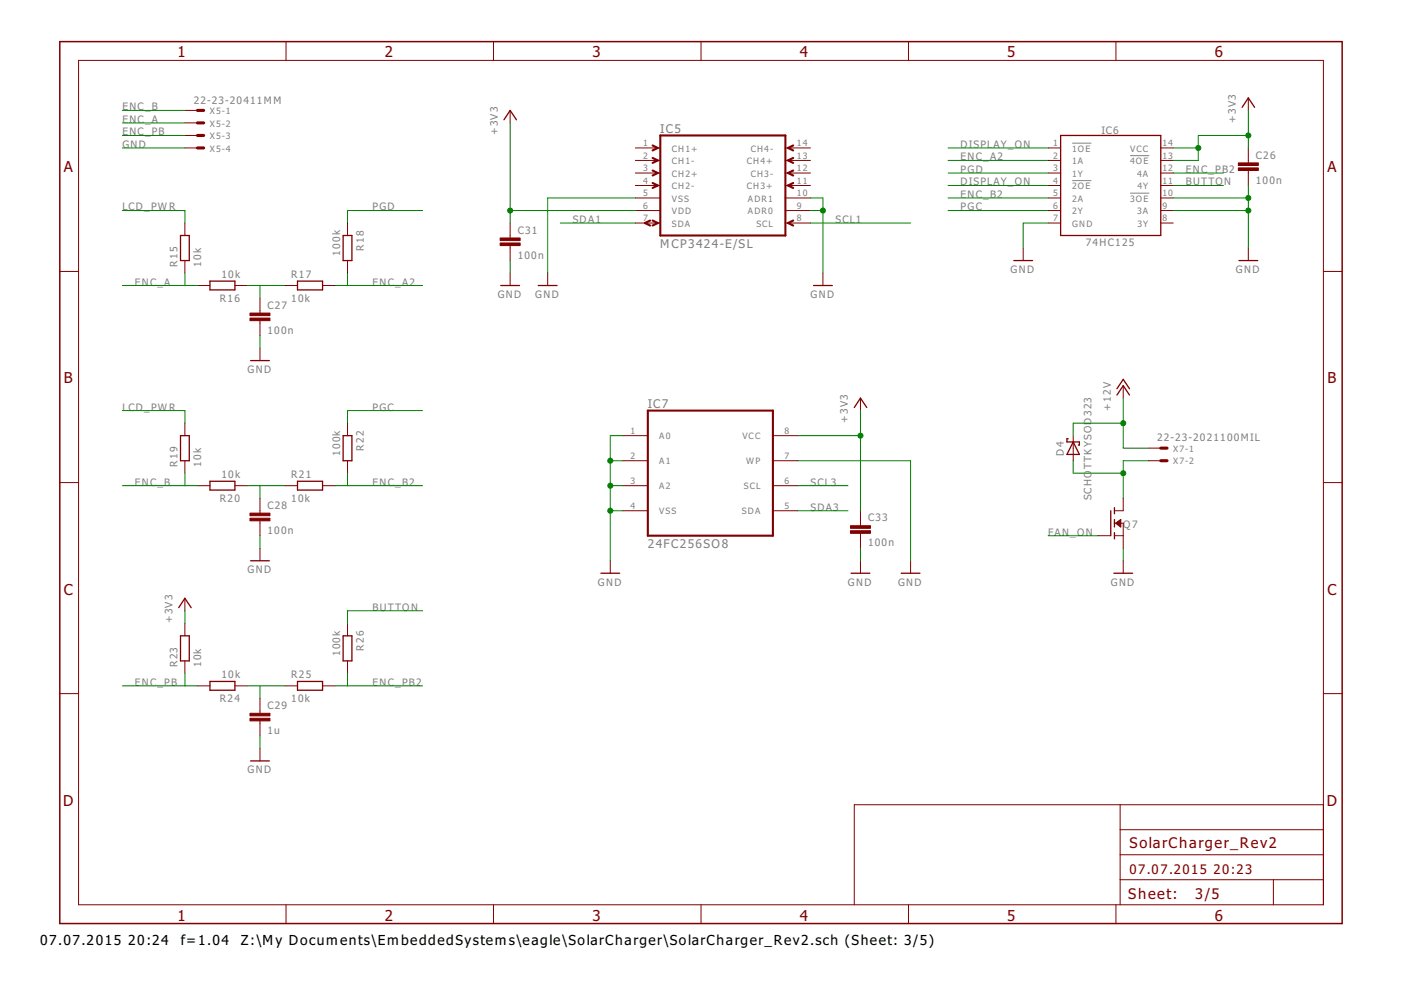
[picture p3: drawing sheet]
<svg xmlns="http://www.w3.org/2000/svg" width="297mm" height="210mm" viewBox="0 0 297 210" stroke-linecap="round" stroke-linejoin="round" font-family="sans-serif">
<path d="M227.3 30.4h4.1M227.3 38.3h4.1M239.6 33h4.1M239.6 41h4.1" fill="none" stroke="#808080" stroke-width=".21"/>
<g fill="none" stroke="#800000" stroke-width=".28">
<path d="M106.8 25.4l1.4-2 1.3 2M224.9 28.7h21.2v21.2h-21.2zM263.4 22.8l1.3-2 1.3 2M38.3 49.9h1.8v5.3h-1.8zM44.5 59.6h5.3v1.9h-5.3zM63.1 59.6h5.3v1.9h-5.3zM72.7 49.9h1.9v5.3h-1.9zM214.9 55.2h4M262.7 55.2h4M53.1 76.5h4M106.2 60.5h4M114.1 60.5h4"/>
<path d="M172.5 60.5h4M38.3 92.4h1.8v5.3h-1.8zM72.7 92.4h1.9v5.3h-1.9zM181.1 86.4l1.3-2 1.4 2M226.5 93h-.3v.7h2.7v.7h-.3M227.5 93.7l1.4 2.7h-2.7zM236.8 83.8l1.3-2 1.4 2M236.8 82.4l1.3-2 1.4 2M44.5 102h5.3v1.9h-5.3zM53.1 118.9h4M63.1 102h5.3v1.9h-5.3zM235.5 108.3v5.3"/>
<path d="M236.3 107.6v1.3M236.3 110.2v1.5M236.3 112.9v1.4M37.9 128.8l1.3-1.9 1.3 1.9M38.3 134.8h1.8v5.3h-1.8zM72.7 134.8h1.9v5.3h-1.9zM127.4 121.5h4M180.4 121.5h4M191.1 121.5h4M236.2 121.5h3.9M44.5 144.5h5.3v1.8h-5.3zM63.1 144.5h5.3v1.8h-5.3z"/>
<path d="M53.1 161.3h4"/>
</g>
<g fill="none" stroke="#800000" stroke-width=".21">
<path d="M16.7 12.8h263.9v179h-263.9zM60.6 8.8v4M104.6 8.8v4M148.6 8.8v4M192.6 8.8v4M236.6 8.8v4M39.2 31.4h2.7M39.2 23.4h2.7M39.2 26.1h2.7M39.2 28.7h2.7M108.2 23.4v2.7M134.7 31.4h5.3"/>
<path d="M134.7 34h5.3M134.7 39.3h5.3M134.7 36.7h5.3M166.5 31.4h5.3M166.5 34h5.3M166.5 39.3h5.3M166.5 36.7h5.3M222.2 31.4h2.7M222.2 34h2.7M222.2 39.3h2.7M222.2 36.7h2.7M246.1 31.4h2.7"/>
<path d="M246.1 34h2.7M246.1 39.3h2.7M246.1 36.7h2.7M264.7 20.8v2.6M264.7 31.4v3.1M264.7 36.2v3.1M12.7 57.6h4M39.2 47.3v2.6M39.2 55.2v2.7M73.7 47.3v2.6M73.7 55.2v2.7M108.2 47.3v3.2"/>
<path d="M108.2 52v3.2M108.2 57.9v2.6M116.1 57.9v2.6M134.7 42h5.3M134.7 44.6h5.3M134.7 47.3h5.3M166.5 42h5.3M166.5 44.6h5.3M166.5 47.3h5.3M174.5 57.9v2.6M216.9 52.6v2.6M222.2 42h2.7"/>
<path d="M222.2 44.6h2.7M222.2 47.3h2.7M246.1 42h2.7M246.1 44.6h2.7M246.1 47.3h2.7M264.7 52.6v2.6M280.6 57.6h4M41.9 60.5h2.6M49.8 60.5h2.7M55.1 63.2v3.2M55.1 68v3.2M55.1 73.8v2.7"/>
<path d="M60.4 60.5h2.7M68.4 60.5h2.6M39.2 89.7v2.7M39.2 97.7v2.6M73.7 89.7v2.7M73.7 97.7v2.6M132 92.4h5.4M132 97.7h5.4M163.9 92.4h5.3M163.9 97.7h5.3M182.4 84.4v2.7M227.5 92.4v5.3"/>
<path d="M238.1 81.8v2.6M243.5 97.7h2.6M243.5 95h2.6M12.7 102.3h4M41.9 103h2.6M49.8 103h2.7M55.1 105.6v3.2M55.1 110.4v3.2M55.1 116.2v2.7M60.4 103h2.7M68.4 103h2.6M129.4 118.9v2.6"/>
<path d="M132 103h5.4M132 108.3h5.4M163.9 103h5.3M163.9 108.3h5.3M182.4 108.3v3.2M182.4 113.1v3.1M182.4 118.9v2.6M193.1 118.9v2.6M232.8 113.6h2.7M236.3 110.9h1.8v5.3M236.3 113.6h1.8M236.6 110.9l1-.7v1.5z"/>
<path d="M236.6 111h1M236.7 110.8h.9M236.8 111.1h.8M236.9 110.7h.7M236.9 111.2h.7M237 110.6h.6M237.1 111.4h.5M237.2 110.5h.4M237.3 111.5h.3M237.4 110.3h.2M237.4 111.6h.2M237.5 110.2h.1"/>
<path d="M238.1 105.6v2.7h-1.8M238.1 118.9v2.6M280.6 102.3h4M39.2 126.9v2.6M39.2 132.2v2.6M73.7 132.2v2.6M12.7 147.1h4M39.2 140.1v2.7M41.9 145.4h2.6M49.8 145.4h2.7M55.1 148.1v3.2M55.1 152.8v3.2"/>
<path d="M55.1 158.7v2.6M60.4 145.4h2.7M68.4 145.4h2.6M73.7 140.1v2.7M280.6 147.1h4M237.5 170.6v21.2M237.5 175.9h43.1M280.6 170.6h-99.5v21.2M60.6 191.8v4M104.6 191.8v4M148.6 191.8v4M192.6 191.8v4"/>
<path d="M236.6 191.8v4M237.5 186.5h43.1M237.5 181.2h43.1M270 186.5v5.3"/>
</g>
<g fill="#800000" stroke="#800000" stroke-width=".21">
<path d="M262.6 35.6h4.2v.6h-4.2z"/>
<path d="M262.6 34.5h4.2v.6h-4.2z"/>
<path d="M53 67.4h4.2v.6h-4.2z"/>
<path d="M53 66.4h4.2v.5h-4.2z"/>
<path d="M53 109.9h4.2v.5h-4.2z"/>
<path d="M53 108.8h4.2v.5h-4.2z"/>
<path d="M53 152.3h4.2v.5h-4.2z"/>
<path d="M53 151.2h4.2v.6h-4.2z"/>
<path d="M106 51.5h4.3v.6h-4.3z"/>
<path d="M106 50.5h4.3v.5h-4.3z"/>
<path d="M180.3 112.5h4.3v.6h-4.3z"/>
<path d="M180.3 111.5h4.3v.5h-4.3z"/>
</g>
<path d="M12.7 8.8h271.9v187h-271.9z" fill="none" stroke="#800000" stroke-width=".32"/>
<path d="M41.9 23.4h1.3M41.9 26.1h1.3M41.9 28.7h1.3M41.9 31.4h1.3M246.1 95h1.3M246.1 97.7h1.3" fill="none" stroke="#800000" stroke-width=".66"/>
<g fill="none" stroke="#800000" stroke-width=".44">
<path d="M138.4 30.8l1.1 .6-1.1 .5M138.4 33.5l1.1 .5-1.1 .5M138.4 36.2l1.1 .5-1.1 .5M138.4 38.8l1.1 .5-1.1 .6M140 28.7h26.5v21.2h-26.5zM168.2 38.8l-1.1 .5 1.1 .6M168.2 36.2l-1.1 .5 1.1 .5M168.2 33.5l-1.1 .5 1.1 .5M168.2 30.8l-1.1 .6 1.1 .5M137.8 46.8l-1.1 .5 1.1 .5M138.4 46.8l1.1 .5-1.1 .5M168.2 46.8l-1.1 .5 1.1 .5"/>
<path d="M137.4 87.1h26.5v26.5h-26.5z"/>
</g>
<g fill="none" stroke="#008000" stroke-width=".21">
<path d="M26 31.4h13.2M26 28.7h13.2M26 26.1h13.2M26 23.4h13.2M108.2 26.1v21.2M201 31.4h21.2M201 36.7h21.2M201 34h21.2M201 39.3h21.2M248.8 31.4h5.3M248.8 36.7h10.6M248.8 39.3h10.6"/>
<path d="M264.7 23.4v8M264.7 39.3v13.3M264.7 28.7h-10.6v5.3h-5.3M26 44.6h13.2v2.7M39.2 57.9v2.6M73.7 57.9v2.6M89.6 44.6h-15.9v2.7M108.2 44.6h26.5M108.2 55.2v2.7M118.8 47.3h15.9M134.7 42h-18.6v15.9M171.8 42h2.7v15.9"/>
<path d="M171.8 44.6h2.7M171.8 47.3h21.3M201 42h21.2M201 44.6h21.2M222.2 47.3h-5.3v5.3M248.8 42h15.9M248.8 44.6h15.9M26 60.5h15.9M52.5 60.5h7.9M55.1 60.5v2.7M55.1 71.2v2.6M71 60.5h18.6"/>
<path d="M26 87.1h13.2v2.6M89.6 87.1h-15.9v2.6M129.4 97.7h2.6M132 92.4h-2.6v26.5M169.2 92.4h13.2M169.2 97.7h23.9v21.2M182.4 87.1v21.2M227.5 97.7v2.6h10.6M238.1 84.4v10.6h5.4M238.1 89.7h-10.6v2.7M243.5 97.7h-5.4v7.9M26 103h15.9"/>
<path d="M39.2 100.3v2.7M52.5 103h7.9M55.1 103v2.6M55.1 113.6v2.6M71 103h18.6M73.7 100.3v2.7M129.4 108.3h2.6M129.4 103h2.6M169.2 108.3h10.6M169.2 103h10.6M182.4 116.2v2.7M222.2 113.6h10.6"/>
<path d="M238.1 116.2v2.7M39.2 129.5v2.7M89.6 129.5h-15.9v2.7M26 145.4h15.9M39.2 142.8v2.6M52.5 145.4h7.9M55.1 145.4v2.7M55.1 156v2.7M71 145.4h18.6M73.7 142.8v2.6"/>
</g>
<g fill="#008000" stroke="#008000" stroke-width=".21">
<circle cx="264.7" cy="42" r=".53"/>
<circle cx="264.7" cy="44.6" r=".53"/>
<circle cx="174.5" cy="44.6" r=".53"/>
<circle cx="129.4" cy="97.7" r=".53"/>
<circle cx="129.4" cy="103" r=".53"/>
<circle cx="129.4" cy="108.3" r=".53"/>
<circle cx="264.7" cy="28.7" r=".53"/>
<circle cx="254.1" cy="31.4" r=".53"/>
<circle cx="108.2" cy="44.6" r=".53"/>
<circle cx="182.4" cy="92.4" r=".53"/>
<circle cx="238.1" cy="89.7" r=".53"/>
<circle cx="238.1" cy="100.3" r=".53"/>
</g>
<g font-size="3.9" fill="#800000">
<text x="37.6" y="12.2">1</text>
<text x="81.6" y="12.2">2</text>
<text x="125.6" y="12.2">3</text>
<text x="169.6" y="12.2">4</text>
<text x="213.6" y="12.2">5</text>
<text x="257.6" y="12.2">6</text>
<text x="13.5" y="36.5">A</text>
<text x="281.4" y="36.5">A</text>
<text x="13.5" y="81.3">B</text>
<text x="281.5" y="81.3">B</text>
<text x="13.5" y="126.1">C</text>
<text x="281.4" y="126.1">C</text>
<text x="13.4" y="170.8">D</text>
<text x="281.3" y="170.8">D</text>
<text x="37.6" y="195.2">1</text>
<text x="81.6" y="195.2">2</text>
<text x="125.6" y="195.2">3</text>
<text x="169.6" y="195.2">4</text>
<text x="213.6" y="195.2">5</text>
<text x="257.6" y="195.2">6</text>
</g>
<g font-size="3.7" fill="#800000">
<text x="239.5" y="179.9">SolarCharger_Rev2</text>
<text x="239.2" y="190.6">Sheet:</text>
<text x="253.4" y="190.5">3/5</text>
</g>
<g font-size="3.5">
<text x="8.5" y="200.4">07.07.2015</text>
<text x="27.2" y="200.4">20:24</text>
<text x="38.3" y="200.4">f=1.04</text>
<text x="51.1" y="200.4">Z:\My Documents\EmbeddedSystems\eagle\SolarCharger\SolarCharger_Rev2.sch (Sheet: 3/5)</text>
</g>
<g font-size="3.4" fill="#800000">
<text x="239.5" y="185.2">07.07.2015</text>
<text x="257.3" y="185.2">20:23</text>
</g>
<g font-size="3.1" fill="#808080">
<text x="140" y="28.2">IC5</text>
<text x="140" y="52.6">MCP3424-E/SL</text>
<text x="137.3" y="86.6">IC7</text>
<text x="137.3" y="116.2">24FC256SO8</text>
</g>
<g font-size="2.6" fill="#808080">
<text x="25.9" y="23.4">ENC_B</text>
<text x="41.1" y="22">22-23-20411MM</text>
<text x="25.9" y="26.1">ENC_A</text>
<text x="25.9" y="28.7">ENC_PB</text>
<text x="105.5" y="28.7" transform="rotate(-90 105.5 28.7)">+3V3</text>
<text x="233.5" y="28.3">IC6</text>
<text x="262" y="26.1" transform="rotate(-90 262 26.1)">+3V3</text>
<text x="25.9" y="31.4">GND</text>
<text x="203.7" y="31.4">DISPLAY_ON</text>
<text x="203.7" y="34">ENC_A2</text>
<text x="266.3" y="33.6">C26</text>
<text x="203.7" y="36.7">PGD</text>
<text x="203.7" y="39.3">DISPLAY_ON</text>
<text x="203.7" y="42">ENC_B2</text>
<text x="251.4" y="39.3">BUTTON</text>
<text x="251.4" y="36.7">ENC_PB2</text>
<text x="266.3" y="38.9">100n</text>
<text x="25.9" y="44.6">LCD_PWR</text>
<text x="79" y="44.6">PGD</text>
<text x="121.4" y="47.3">SDA1</text>
<text x="177.1" y="47.3">SCL1</text>
<text x="203.7" y="44.6">PGC</text>
<text x="77.1" y="53.1" transform="rotate(-90 77.1 53.1)">R18</text>
<text x="109.8" y="49.5">C31</text>
<text x="230.2" y="52.2">74HC125</text>
<text x="37.6" y="56.6" transform="rotate(-90 37.6 56.6)">R15</text>
<text x="42.7" y="56.6" transform="rotate(-90 42.7 56.6)">10k</text>
<text x="47" y="59">10k</text>
<text x="61.8" y="59">R17</text>
<text x="72.1" y="54.2" transform="rotate(-90 72.1 54.2)">100k</text>
<text x="109.8" y="54.8">100n</text>
<text x="214.3" y="57.9">GND</text>
<text x="262" y="57.9">GND</text>
<text x="28.6" y="60.5">ENC_A</text>
<text x="46.6" y="64">R16</text>
<text x="56.7" y="65.5">C27</text>
<text x="61.8" y="64">10k</text>
<text x="79" y="60.5">ENC_A2</text>
<text x="105.5" y="63.2">GND</text>
<text x="113.5" y="63.2">GND</text>
<text x="171.8" y="63.2">GND</text>
<text x="56.7" y="70.8">100n</text>
<text x="52.5" y="79.1">GND</text>
<text x="25.9" y="87.1">LCD_PWR</text>
<text x="79" y="87.1">PGC</text>
<text x="179.8" y="89.7" transform="rotate(-90 179.8 89.7)">+3V3</text>
<text x="235.5" y="87.1" transform="rotate(-90 235.5 87.1)">+12V</text>
<text x="77.1" y="95.6" transform="rotate(-90 77.1 95.6)">R22</text>
<text x="245.3" y="93.6">22-23-2021100MIL</text>
<text x="37.6" y="99" transform="rotate(-90 37.6 99)">R19</text>
<text x="42.7" y="99" transform="rotate(-90 42.7 99)">10k</text>
<text x="47" y="101.4">10k</text>
<text x="61.8" y="101.4">R21</text>
<text x="72.1" y="96.7" transform="rotate(-90 72.1 96.7)">100k</text>
<text x="225.5" y="96.6" transform="rotate(-90 225.5 96.6)">D4</text>
<text x="231.4" y="99.4" transform="rotate(-90 231.4 99.4)">TTKYSOD323</text>
<text x="28.6" y="103">ENC_B</text>
<text x="46.6" y="106.4">R20</text>
<text x="56.7" y="107.9">C28</text>
<text x="61.8" y="106.4">10k</text>
<text x="79" y="103">ENC_B2</text>
<text x="171.8" y="103">SCL3</text>
<text x="231.4" y="106.1" transform="rotate(-90 231.4 106.1)">SCHO</text>
<text x="56.7" y="113.2">100n</text>
<text x="171.8" y="108.3">SDA3</text>
<text x="184" y="110.5">C33</text>
<text x="222.2" y="113.6">FAN_ON</text>
<text x="238.1" y="111.9">Q7</text>
<text x="184" y="115.8">100n</text>
<text x="52.5" y="121.5">GND</text>
<text x="126.7" y="124.2">GND</text>
<text x="179.8" y="124.2">GND</text>
<text x="190.4" y="124.2">GND</text>
<text x="235.5" y="124.2">GND</text>
<text x="79" y="129.5">BUTTON</text>
<text x="36.6" y="132.2" transform="rotate(-90 36.6 132.2)">+3V3</text>
<text x="77.1" y="138" transform="rotate(-90 77.1 138)">R26</text>
<text x="37.6" y="141.4" transform="rotate(-90 37.6 141.4)">R23</text>
<text x="42.7" y="141.4" transform="rotate(-90 42.7 141.4)">10k</text>
<text x="47" y="143.8">10k</text>
<text x="61.8" y="143.9">R25</text>
<text x="72.1" y="139.1" transform="rotate(-90 72.1 139.1)">100k</text>
<text x="28.6" y="145.4">ENC_PB</text>
<text x="46.6" y="148.8">R24</text>
<text x="61.8" y="148.9">10k</text>
<text x="79" y="145.4">ENC_PB2</text>
<text x="56.7" y="155.6">1u</text>
<text x="56.7" y="150.3">C29</text>
<text x="52.5" y="164">GND</text>
</g>
<g font-size="2.2" fill="#808080">
<text x="44.5" y="24.2">X5-1</text>
<text x="44.5" y="26.9">X5-2</text>
<text x="44.5" y="29.5">X5-3</text>
<text x="44.5" y="32.2">X5-4</text>
<text x="136.3" y="31">1</text>
<text x="136.3" y="33.6">2</text>
<text x="142.4" y="32.2">CH1+</text>
<text x="142.4" y="34.8">CH1-</text>
<text x="158.4" y="34.8">CH4+</text>
<text x="159.2" y="32.2">CH4-</text>
<text x="169" y="33.6">13</text>
<text x="169" y="31">14</text>
<text x="223.3" y="31">1</text>
<text x="223.3" y="33.6">2</text>
<text x="227.3" y="32.2">1OE</text>
<text x="227.3" y="34.8">1A</text>
<text x="239.6" y="34.8">4OE</text>
<text x="239.6" y="32.2">VCC</text>
<text x="246.5" y="33.6">13</text>
<text x="246.5" y="31">14</text>
<text x="136.3" y="36.3">3</text>
<text x="136.3" y="39">4</text>
<text x="136.3" y="41.6">5</text>
<text x="142.4" y="37.5">CH2+</text>
<text x="142.4" y="40.1">CH2-</text>
<text x="158.4" y="40.1">CH3+</text>
<text x="159.2" y="37.5">CH3-</text>
<text x="169" y="39">11</text>
<text x="169" y="36.3">12</text>
<text x="169" y="41.6">10</text>
<text x="223.3" y="41.6">5</text>
<text x="223.3" y="39">4</text>
<text x="223.3" y="36.3">3</text>
<text x="227.3" y="40.1">2OE</text>
<text x="227.3" y="37.5">1Y</text>
<text x="241.1" y="37.5">4A</text>
<text x="241.1" y="40.1">4Y</text>
<text x="246.5" y="41.6">10</text>
<text x="246.5" y="39">11</text>
<text x="246.5" y="36.3">12</text>
<text x="136.3" y="44.3">6</text>
<text x="136.3" y="46.9">7</text>
<text x="142.4" y="45.4">VDD</text>
<text x="142.4" y="42.8">VSS</text>
<text x="158.6" y="45.4">ADR0</text>
<text x="158.6" y="42.8">ADR1</text>
<text x="169" y="46.9">8</text>
<text x="169" y="44.3">9</text>
<text x="223.3" y="44.3">6</text>
<text x="223.3" y="46.9">7</text>
<text x="227.3" y="42.8">2A</text>
<text x="227.3" y="45.4">2Y</text>
<text x="239.6" y="42.8">3OE</text>
<text x="241.1" y="45.4">3A</text>
<text x="246.5" y="46.9">8</text>
<text x="246.5" y="44.3">9</text>
<text x="142.4" y="48.1">SDA</text>
<text x="160.4" y="48.1">SCL</text>
<text x="227.3" y="48.1">GND</text>
<text x="241.1" y="48.1">3Y</text>
<text x="133.7" y="92">1</text>
<text x="139.8" y="93.2">A0</text>
<text x="157.4" y="93.2">VCC</text>
<text x="166.3" y="92">8</text>
<text x="248.8" y="95.8">X7-1</text>
<text x="133.7" y="97.3">2</text>
<text x="139.8" y="98.5">A1</text>
<text x="158.2" y="98.5">WP</text>
<text x="166.3" y="97.3">7</text>
<text x="248.8" y="98.5">X7-2</text>
<text x="133.7" y="102.6">3</text>
<text x="133.7" y="107.9">4</text>
<text x="139.8" y="103.8">A2</text>
<text x="157.7" y="103.8">SCL</text>
<text x="166.3" y="102.6">6</text>
<text x="166.3" y="107.9">5</text>
<text x="139.8" y="109.1">VSS</text>
<text x="157.3" y="109.1">SDA</text>
</g>
</svg>
